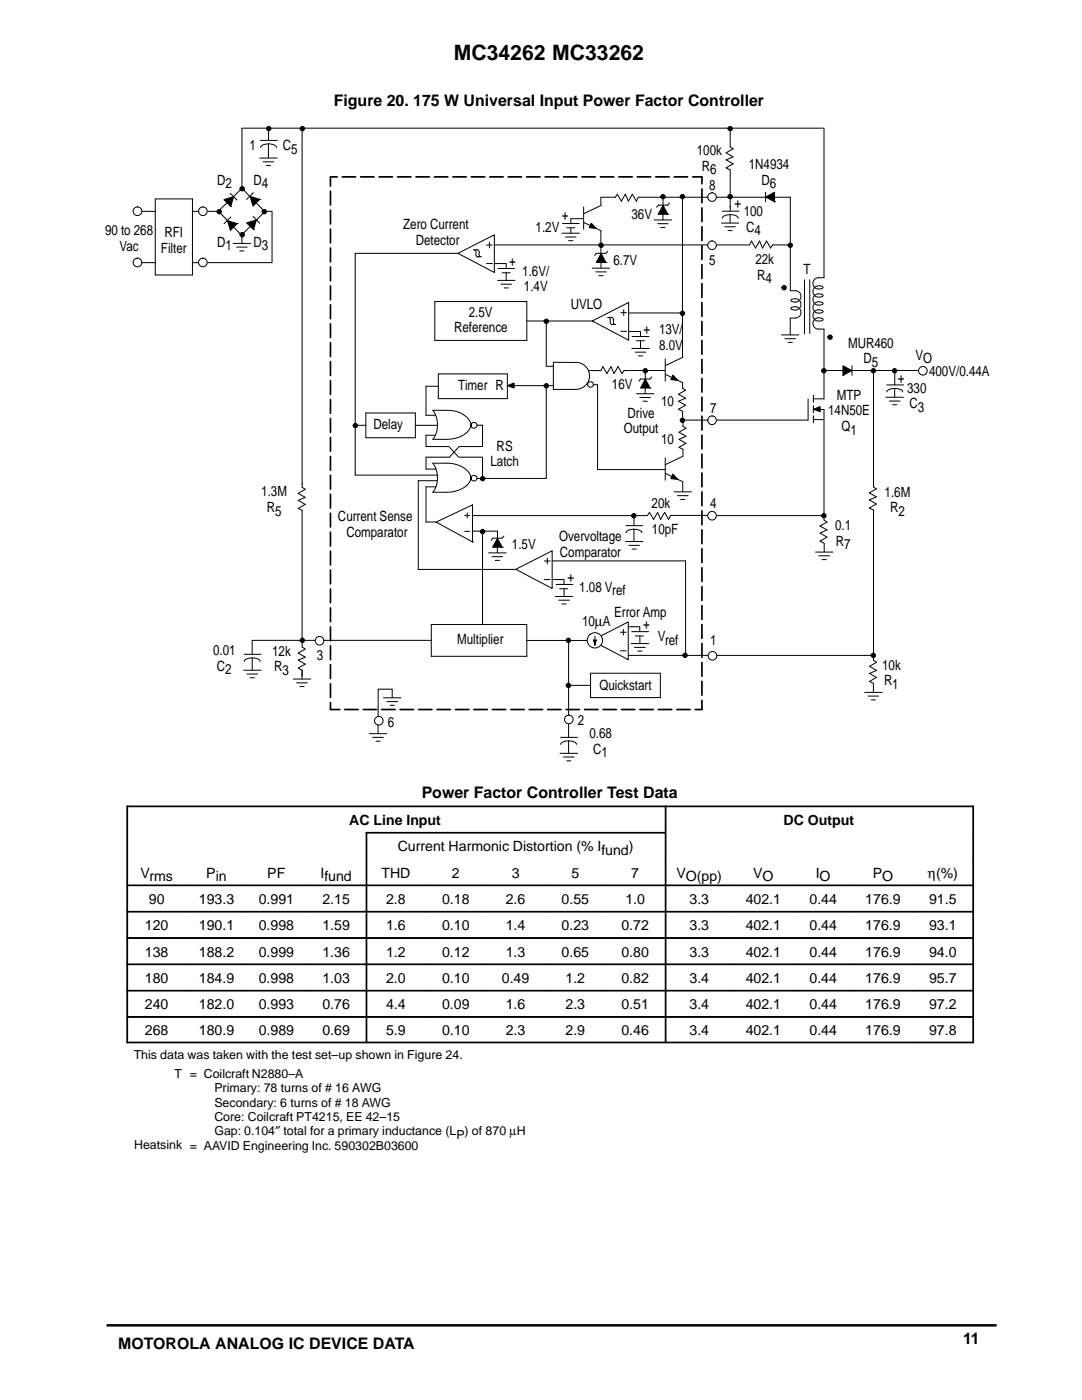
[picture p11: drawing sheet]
<svg xmlns="http://www.w3.org/2000/svg" width="216mm" height="279mm" viewBox="0 0 216 279" stroke-linecap="round" stroke-linejoin="round" font-family="sans-serif">
<path d="M21.4 264.5h177.3" fill="none" stroke="#000" stroke-width=".5"/>
<path d="M105.1 127.8h13.6M113.5 144.4v2.8" fill="none" stroke="#000" stroke-width=".2"/>
<circle cx="113.5" cy="143.6" r=".86" fill="#fff"/>
<g fill="none" stroke="#000" stroke-width=".2">
<path d="M97.5 110.3h3.5M98.2 111.1h2.1M98.8 111.8h.9M99.2 108.6v1.7M99.3 106v1.5M100.2 109.2h.1M100.6 107l-.4 .4h-1.9l-.3 .4M113.5 127.8v14.9M111.7 150.3h3.5M111.9 147.2h3.3M112.4 151.1h2.1M113.1 151.8h.8"/>
<path d="M113.5 147.9a1.61 1.61 0 0 0-1.6 .7M113.5 147.9v2.4M113.5 147.9a1.59 1.59 0 0 1 1.5 .7"/>
<circle cx="113.5" cy="143.6" r=".86"/>
</g>
<path d="M99.3 107.4l.9 1.8h-1.9z" fill="#000" stroke="#000" stroke-width=".2"/>
<path d="M118.1 127.8l7.3-3.7v7.6z" fill="#fff"/>
<path d="M110.3 115.7h2.2M112.5 115.7v.9M118.1 127.8l7.3-3.7v7.6zM123.8 129.9h1.2M123.8 126.2h1.2M124.4 125.6v1.1M125.4 130.8h15.9" fill="none" stroke="#000" stroke-width=".2"/>
<circle cx="113.4" cy="127.8" r=".44" fill="#000" stroke="#000" stroke-width=".2"/>
<path d="M102.9 113.6l7.3-3.7v7.5z" fill="#fff"/>
<g fill="none" stroke="#000" stroke-width=".2">
<path d="M102.9 113.6l7.3-3.7v7.5zM108.6 115.7h1.2M108.6 112h1.2M109.2 111.4v1.1M110.2 111.9h26.6v18.9M110.8 119h3.5M111 116.6h3.3M111.5 119.8h2.1M111.7 117.5h1.6M112.6 117.5v1.5M112.1 120.5h.9M125.4 125.1h2.3"/>
<path d="M125.9 128.4h3.5M126.1 126.1h3.3M126.6 129.2h2.1M126.8 126.9h1.6M127.3 129.9h.8M127.7 125.1v1M127.7 126.9v1.5"/>
</g>
<circle cx="136.7" cy="130.8" r=".44" fill="#000" stroke="#000" stroke-width=".2"/>
<circle cx="118.7" cy="127.8" r="1.52" fill="#fff"/>
<g fill="none" stroke="#000" stroke-width=".2">
<path d="M143 39.4h14.7M98.7 52.6h2.3M99.3 56h3.5M99.3 53.6h3.4M100.2 54.4h1.6M101 52.7v.9M101 54.4v1.6M112.1 46.5h3.5M112.2 44.6h3.4M113.1 45.5h1.6M113.9 43.7v.9M113.9 45.5v1"/>
<path d="M113.9 43.6h2.5M116.5 41.3v4.5M116.5 44.4l3.4 1.6M118 44.5l1 1.1-1.4-.2zM119.9 41l-3.4 1.7M144.1 42.1h3.4M87.5 74.6h13.7v5h-13.7zM125.4 73.9h7.3M125.5 66.2h2.3M126.1 69.5h3.5M126.1 67.2h3.4M126.8 70.3h2.1"/>
<path d="M127 68h1.6M127.4 71h.8M127.8 66.2v1M127.8 68v1.5M132.7 71.6v4.5M132.7 74.7l3.5 1.7M134.3 74.9l1 1-1.5-.1zM136.2 71.3l-3.5 1.7M170 73.9h13.3M176.9 76.8h3.4M83.5 95.9v17.7h19.4M132.7 91.4v4.4"/>
<path d="M132.7 94.5l3.5 1.6M134.3 94.6l1 1.1-1.5-.2zM136.2 91.1l-3.5 1.6M124.8 108.1h3.5M124.9 104.9h3.4M125.5 108.8h2.1M126.1 109.6h.9M126.5 105.6a1.59 1.59 0 0 1 1.6 .7M126.5 105.6a1.61 1.61 0 0 0-1.6 .7M126.5 102.9v2M126.5 105.6v2.5M129.2 102.9l.4-.6 .8 1.4 .8-1.4 .6 1.4 .8-1.4 .8 1.4 .4-.8h7.5"/>
<path d="M50.3 131.4v2.4M113.5 136.8h4.3M117.8 134.4h14v4.8h-14zM118.4 127.7l.3 .2 .3-.2-.3 1.1zM118.7 126.9v1.9"/>
<circle cx="118.7" cy="127.8" r="1.52"/>
</g>
<path d="M118 44.5l1 1.1-1.4-.2zM134.3 74.9l1 1-1.5-.1zM134.3 94.6l1 1.1-1.5-.2zM118.4 127.7l.3 .2 .3-.2-.3 1.1z" fill="#000"/>
<g fill="#000" stroke="#000" stroke-width=".2">
<circle cx="126.5" cy="102.9" r=".44"/>
<circle cx="113.4" cy="136.8" r=".44"/>
</g>
<path d="M65.9 35.3h74.2M140.1 141.6h-74.2" fill="none" stroke="#000" stroke-width=".34" stroke-dasharray="2.7 1" stroke-dashoffset="1.3"/>
<path d="M140.1 35.3v106.3M65.9 141.6v-106.3" fill="none" stroke="#000" stroke-width=".34" stroke-dasharray="2.8 1" stroke-dashoffset="1.4"/>
<circle cx="184.2" cy="74" r=".86" fill="#fff"/>
<circle cx="184.2" cy="74" r=".86" fill="none" stroke="#000" stroke-width=".2"/>
<circle cx="142.1" cy="48.9" r=".86" fill="#fff"/>
<circle cx="142.1" cy="48.9" r=".86" fill="none" stroke="#000" stroke-width=".2"/>
<circle cx="142.1" cy="39.3" r=".86" fill="#fff"/>
<circle cx="142.1" cy="39.3" r=".86" fill="none" stroke="#000" stroke-width=".2"/>
<circle cx="142.1" cy="83.9" r=".86" fill="#fff"/>
<circle cx="142.1" cy="83.9" r=".86" fill="none" stroke="#000" stroke-width=".2"/>
<circle cx="142.1" cy="102.9" r=".86" fill="#fff"/>
<circle cx="142.1" cy="102.9" r=".86" fill="none" stroke="#000" stroke-width=".2"/>
<circle cx="142.2" cy="130.9" r=".86" fill="#fff"/>
<circle cx="142.2" cy="130.9" r=".86" fill="none" stroke="#000" stroke-width=".2"/>
<circle cx="63.8" cy="127.9" r=".86" fill="#fff"/>
<circle cx="63.8" cy="127.9" r=".86" fill="none" stroke="#000" stroke-width=".2"/>
<circle cx="40.5" cy="42.2" r=".86" fill="#fff"/>
<g fill="none" stroke="#000" stroke-width=".2">
<path d="M125.4 62.5h11.2"/>
<circle cx="40.5" cy="42.2" r=".86"/>
</g>
<path d="M118.2 64.1l7.2-3.7v7.5z" fill="#fff"/>
<path d="M98.6 48.9h42.6M118.2 64.1l7.2-3.7v7.5zM121.3 63.4h.8M121.5 63.4l.3 .3a.72 .72 0 0 0 .4 1.1M121.9 63.3a.72 .72 0 0 1 .5 1.1l.3 .3M122 64.8h.9M123.9 66.1h1.1M123.9 62.4h1.1M124.5 61.8v1.2" fill="none" stroke="#000" stroke-width=".2"/>
<path d="M91.4 50.6l7.2-3.7v7.5z" fill="#fff"/>
<g fill="none" stroke="#000" stroke-width=".2">
<path d="M31 39.7h7.4v15.2h-7.4zM45.9 38.6l1.4 1.3M48.2 37.7l-4.7 4.5M50.5 38.5l-1.3 1.3M51.8 31.5h3.5M51.8 39.8h.1M52 28h3.3M52.5 32.3h2.1M53.1 33h.9M53.6 28.7v2.8M53.6 28.7a1.61 1.61 0 0 0-1.6 .7M53.6 25.8v2.2"/>
<path d="M53.6 28.7a1.59 1.59 0 0 1 1.6 .7M60.3 25.6v71M127.4 39.4h13.9M132.3 39.6v1.7M136.2 39.4v31.9M145.7 25.7v3.6M145.7 33.9v8.2M145.7 29.3l.6 .4-1.4 .8 1.4 .8-1.4 .6 1.4 .8-1.4 .8 .8 .4M152.8 38.4v1.9M157.7 39.4v18.6h1a1.13 1.13 0 0 1 1.1 1.1 1.13 1.13 0 0 1-1.1 1.2M164.3 25.6h-116v12l4.5 4.6M164.4 25.6v29.8h-1.1a1.13 1.13 0 0 0-1.1 1.1 1.13 1.13 0 0 0 1.1 1.2"/>
<path d="M28.3 42.2h2.7M28.3 52.4h2.7M38.5 42.2h1.2M38.5 52.4h1.2M41.5 42.2h1.9M41.5 52.4h12.7M43.7 42.3l4.5 4.6M46 41.2h.1M46.1 43.3l-1.4 1.3M46.5 48.6h3.5M47.2 49.3h2.1M47.3 44.6h.1"/>
<path d="M47.8 50.1h.9M48.3 46.9v1.6M50.5 43.2l1.3 1.3M50.6 45.8h.1M52.9 42.2l-4.6 4.7M53 42.2h1.3M54.3 42.3v10.1M91.4 50.6l7.2-3.7v7.5zM91.4 50.6h-20.5v44.2M94.4 49.9h.9M94.7 49.9l.3 .3a.72 .72 0 0 0 .4 1.1M95.1 49.8h.1a.5 .5 0 0 1 .4 .7v.4l.3 .3"/>
<path d="M95.2 51.2h.9M97.1 52.6h1.1M97.1 48.9h1.1M97.7 48.3v1.2M100 56.7h2.1M100.6 57.5h.8M112.8 47.3h2.1M113.5 48h.8M118.2 53.5h3.5M118.9 54.3h2.1M119.5 55h.8M119.9 46v5.3"/>
<path d="M119.9 52.4v1.1M120.9 50.6h-1.9l-.3 .4M120.9 52.4h.1M121.2 50.1l-.3 .5M130.5 43.9h3.5M131.2 44.6h2.1M131.9 45.4h.8M132.3 42.2v1.7M133.3 42.8h.1M133.6 40.5l-.3 .4h-2l-.3 .5M143.1 48.9h6.5l.4-.8 .8 1.4 .8-1.4 .6 1.4 .8-1.4 .8 1.4 .4-.6h3.5M143.9 44.5h3.5"/>
<path d="M144.1 43.5a2.14 2.14 0 0 1 2.1-.6 1.09 1.09 0 0 1 1.1 .6M144.6 45.3h2.1M145.3 46h.8M145.7 42.8v1.7M154.6 40.3h.1M158.7 59.6l-.7 .1a.21 .21 0 0 0-.2 .2 .21 .21 0 0 0 .1 .2l.8 .2M158.7 59.6a1.13 1.13 0 0 1 1.1 1.2 1.13 1.13 0 0 1-1.1 1.1M160.5 55.9v10.7M161.6 55.9v10.6M163.3 58.6a1.13 1.13 0 0 0-1.1 1.2 1.13 1.13 0 0 0 1.1 1.1M163.3 57.1a1.12 1.12 0 0 0-1.1 1.1 1.12 1.12 0 0 0 1.1 1.1M163.4 58.6l.2 .1a.35 .35 0 0 1 .5 0 .35 .35 0 0 1 0 .5l-.7 .1"/>
<path d="M163.4 57l.4 .1a.32 .32 0 0 1 .4 .3 .32 .32 0 0 1-.4 .2l-.4 .1M86.8 60.2h18.3v7.7h-18.3zM87.5 77.1h-2.5v5.8h1.9M101.2 77h9.2M105.1 64.1h13.1M109 64.2v8.9M109 77v18.5h-13.8M109 73.1h1.4M110.4 77.7h4.5M114.8 72.3h-4.3l-.1 5.4M114.8 72.3a2.71 2.71 0 0 1 2.8 2.7 2.71 2.71 0 0 1-2.8 2.7M117.4 74h2.5l.4-.8 .8 1.4 .8-1.4 .6 1.4 .8-1.4 .8 1.4 .4-.6h.8"/>
<path d="M118.4 76.8h.8v16.9h13.5M127 78.6h3.5M127.7 79.3h2.1M128.7 76.9v1.6M128.8 74.2v1.5M129.7 77.4h.1M130.1 75.2l-.4 .4h-1.9l-.3 .5M136.2 76.4v1.1l.6 .4-1.4 .8 1.4 .8-1.4 .6 1.4 .8-1.4 .8 .8 .4v1.2M155.9 66.8h3.5M156.6 67.6h2.1M157.3 68.3h.8M158.7 61.2l-.8 .2-.1 .1 .1 .2 .8 .2"/>
<path d="M158.7 61.2a1.13 1.13 0 0 1 1.1 1.1 1.13 1.13 0 0 1-1.1 1.2h-1v3.3M161.2 79.6v4.2h-18.1M162.3 78.8v1.5M163.3 60.2a1.13 1.13 0 0 0-1.1 1.2 1.13 1.13 0 0 0 1.1 1.1M163.3 61.8a1.13 1.13 0 0 0-1.1 1.2 1.13 1.13 0 0 0 1.1 1.1M163.3 63.4a1.13 1.13 0 0 0-1.1 1.2 1.13 1.13 0 0 0 1.1 1.1h1.1v13.9h-2.1M163.4 60.2l.7 .2 .1 .1-.1 .3-.7 .1M163.4 63.4a.59 .59 0 0 1 .8 .5l-.8 .2M163.4 61.8l.4 .1a.32 .32 0 0 1 .4 .3 .32 .32 0 0 1-.4 .3h-.4M164.5 73.9h3.7M168.2 74.9h.1M170 73v1.9"/>
<path d="M174.3 74v23.2M176.8 79.3h3.5M177 78.2a1.98 1.98 0 0 1 2.5-.5l.5 .3 .1 .2M178.5 77.6v1.6M178.5 74.1v2.7M60.3 96.4v.9l.6 .4-1.4 .8 1.4 .8-1.4 .6 1.4 .8-1.4 .8 .8 .4M71 84.9h2M73 82.4h9.9v5h-9.9zM82.9 84.9h4.4M85 97.2v7h2M86.3 81.9h2.9a4.7 4.7 0 0 1 4.7 2.6l.1 .3M86.4 81.9a4.9 4.9 0 0 1 0 5.8h2.6"/>
<path d="M86.9 86.9h-1.9v2.2h4.5M89.6 89.1l1.8 2.1M91.5 91.2h4.8M94 95.4a.6 .6 0 0 0 .8 .6 .6 .6 0 0 0 .2-1 .6 .6 0 0 0-1 .2v.3M94 95.4a4.3 4.3 0 0 0-4.3-2.9h-3.3a4.9 4.9 0 0 1 0 5.7h2.6M94 95.3a4 4 0 0 1-3.5 2.8l-1.4 .1M94 84.8a4.4 4.4 0 0 1-4.4 2.9h-.5M95.2 84.9h1.1v4.2M96.2 89.1h-4.6l-1.9 2.1h-4.7v2.4M96.3 91.3v4.1M128.3 80.1h.9M134.5 98.2h3.5"/>
<path d="M135.2 98.9h2.1M135.8 99.7h.9M136.2 96.1v2M136.3 84.3v.8l.6 .4-1.4 .8 1.4 .8-1.4 .6 1.4 .8-1.4 .8 .8 .4v1.4M136.4 83.8h4.9M162.3 80.9v1.5M162.3 83v1.4M162.3 83.7h2.1M162.5 81.7h1.9v21.2h-21.3M174.3 97.2l.6 .4-1.4 .8 1.4 .8-1.4 .6 1.4 .8-1.4 .8 .8 .4M177.5 80h2.1M178.1 80.8h.8"/>
<path d="M60.3 101.9v25.5M87 104.2l7.3-3.4v7.4zM92.7 102.9h1M92.7 106h1M93.2 102.4v1M94.3 108.2h.1M94.3 102.9h34.9M94.3 106h5M96.3 106v18.6M162.7 110.2h3.5M163.4 110.9h2.1M164 111.7h.9"/>
<path d="M164.4 103v.8l.6 .4-1.4 .8 1.4 .8-1.4 .6 1.4 .8-1.4 .8 .8 .4M164.5 108.5v1.6M174.3 101.8v30l.6 .4-1.4 .8 1.4 .8-1.4 .6 1.4 .8-1.4 .8 .8 .4M48.6 133.8h3.5M48.7 130.6h3.4M49.3 134.5h2.1M49.9 135.3h.9M51.9 132a2.06 2.06 0 0 0-2.1-.7 1.1 1.1 0 0 0-1.1 .7M58.5 135.5h3.5M59.2 136.3h2.1M59.8 137h.9M60.3 133.8v1.7"/>
<path d="M60.3 128.3v.8l.6 .4-1.4 .8 1.4 .8-1.4 .6 1.4 .8-1.4 .9 .8 .4v1.2M62.8 127.8h-12.5v2.8M64.6 127.8h21.4M86.1 124.6h19v6.4h-19zM143.1 130.8h31.1M172.5 138.2h3.5M173.2 138.9h2.1M173.9 139.7h.8M174.3 136.5v1.6"/>
<circle cx="117.8" cy="76.8" r=".57"/>
<circle cx="94.6" cy="84.9" r=".59"/>
</g>
<g fill="#000" stroke="#000" stroke-width=".2">
<path d="M45.4 44l1.9 .6-1.3 1.4zM44.7 39.8l1.9-.5-.6 1.9zM49.9 39.2l1.9 .6-1.3 1.3zM49.2 44.5l2-.6-.6 1.9zM119.9 50.6l1 1.8h-1.9zM132.3 41l1 1.8h-2zM152.8 39.3l1.8-.9v1.9zM128.8 75.7l.9 1.7h-1.9zM168.2 73l1.8 1-1.8 .9z"/>
<circle cx="53.6" cy="25.7" r=".44"/>
<circle cx="60.3" cy="25.7" r=".44"/>
<circle cx="132.3" cy="39.2" r=".44"/>
<circle cx="136.2" cy="39.2" r=".44"/>
<circle cx="145.7" cy="25.7" r=".44"/>
<circle cx="145.7" cy="39.2" r=".44"/>
<circle cx="119.9" cy="48.9" r=".44"/>
<circle cx="156.5" cy="57.4" r=".44"/>
<circle cx="157.7" cy="48.9" r=".44"/>
<circle cx="109" cy="77" r=".44"/>
<circle cx="109" cy="64.1" r=".44"/>
<circle cx="128.8" cy="74" r=".44"/>
<circle cx="136.2" cy="62.5" r=".44"/>
<circle cx="164.4" cy="74" r=".44"/>
<circle cx="165.6" cy="67.3" r=".44"/>
<circle cx="174.3" cy="74" r=".44"/>
<circle cx="178.5" cy="74" r=".44"/>
<circle cx="70.9" cy="84.9" r=".44"/>
<circle cx="96.3" cy="95.5" r=".44"/>
<circle cx="136.2" cy="83.9" r=".44"/>
<circle cx="164.4" cy="102.9" r=".44"/>
<circle cx="60.3" cy="127.8" r=".44"/>
<circle cx="174.3" cy="130.8" r=".44"/>
</g>
<circle cx="27.4" cy="42.2" r=".86" fill="#fff"/>
<circle cx="27.4" cy="42.2" r=".86" fill="none" stroke="#000" stroke-width=".2"/>
<circle cx="27.4" cy="52.4" r=".86" fill="#fff"/>
<circle cx="27.4" cy="52.4" r=".86" fill="none" stroke="#000" stroke-width=".2"/>
<circle cx="40.5" cy="52.4" r=".86" fill="#fff"/>
<g fill="none" stroke="#000" stroke-width=".2">
<path d="M127.4 39.4l-.4 .8-.8-1.4-.8 1.4-.6-1.4-.8 1.4-.8-1.4-.4 .6h-2.9v1.6M101.2 77l1.4-.6v1zM162.3 81.7l1.3-.5v1z"/>
<circle cx="40.5" cy="52.4" r=".86"/>
</g>
<path d="M101.2 77l1.4-.6v1zM162.3 81.7l1.3-.5v1z" fill="#000"/>
<g fill="#000" stroke="#000" stroke-width=".2">
<circle cx="48.3" cy="37.7" r=".44"/>
<circle cx="43.7" cy="42.2" r=".44"/>
<circle cx="48.3" cy="46.8" r=".44"/>
<circle cx="52.7" cy="42.2" r=".44"/>
<circle cx="96.3" cy="106.1" r=".44"/>
</g>
<circle cx="75.6" cy="143.8" r=".86" fill="#fff"/>
<g fill="none" stroke="#000" stroke-width=".2">
<path d="M70.9 94.8h16.4M83.5 95.9h3.7M85 93.6h2M85 97.2h2M76.5 139.3h3.5M78.2 137.5h-2.7v5.5M78.3 137.5v1.7M73.7 146.4h3.5M74.4 147.2h2.1M75 147.9h.9M75.4 144.7v1.7M77.2 140h2.1"/>
<path d="M77.8 140.8h.9"/>
<circle cx="75.6" cy="143.8" r=".86"/>
</g>
<g fill="#000" stroke="#000" stroke-width=".2">
<path d="M25.3 160.9h.2v5.2h-.2z" fill-rule="evenodd"/>
<path d="M25.3 160.9h107.4v.1h-107.4z" fill-rule="evenodd"/>
<path d="M25.3 166.1h.2v5.3h-.2z" fill-rule="evenodd"/>
<path d="M25.3 171.4h.2v5.2h-.2z" fill-rule="evenodd"/>
<path d="M25.3 176.6h.2v5.3h-.2z" fill-rule="evenodd"/>
<path d="M25.3 176.6h11.9v.2h-11.9z" fill-rule="evenodd"/>
<path d="M37.3 176.6h11.9v.2h-11.9z" fill-rule="evenodd"/>
<path d="M49.2 176.6h11.9v.2h-11.9z" fill-rule="evenodd"/>
<path d="M61.1 176.6h11.9v.2h-11.9z" fill-rule="evenodd"/>
<path d="M73.1 166.1h.1v5.3h-.1z" fill-rule="evenodd"/>
<path d="M73.1 166.1h59.6v.2h-59.6z" fill-rule="evenodd"/>
<path d="M73.1 171.4h.1v5.2h-.1z" fill-rule="evenodd"/>
<path d="M73.1 176.6h.1v5.3h-.1z" fill-rule="evenodd"/>
<path d="M73.1 176.6h11.9v.2h-11.9z" fill-rule="evenodd"/>
<path d="M85 176.6h11.9v.2h-11.9z" fill-rule="evenodd"/>
<path d="M96.9 176.6h11.9v.2h-11.9z" fill-rule="evenodd"/>
<path d="M108.9 176.6h11.9v.2h-11.9z" fill-rule="evenodd"/>
<path d="M120.8 176.6h11.9v.2h-11.9z" fill-rule="evenodd"/>
<path d="M132.7 160.9h.2v5.2h-.2z" fill-rule="evenodd"/>
<path d="M132.7 160.9h61.6v.1h-61.6z" fill-rule="evenodd"/>
<path d="M132.7 166.1h.2v5.3h-.2z" fill-rule="evenodd"/>
<path d="M132.7 171.4h.2v5.2h-.2z" fill-rule="evenodd"/>
<path d="M132.7 176.6h.2v5.3h-.2z" fill-rule="evenodd"/>
<path d="M132.7 176.6h13.7v.2h-13.7z" fill-rule="evenodd"/>
<path d="M146.4 176.6h11.9v.2h-11.9z" fill-rule="evenodd"/>
<path d="M158.3 176.6h11.9v.2h-11.9z" fill-rule="evenodd"/>
<path d="M170.2 176.6h12v.2h-12z" fill-rule="evenodd"/>
<path d="M182.2 176.6h12.1v.2h-12.1z" fill-rule="evenodd"/>
<path d="M194.1 160.9h.2v5.2h-.2z" fill-rule="evenodd"/>
<path d="M194.1 166.1h.2v5.3h-.2z" fill-rule="evenodd"/>
<path d="M194.1 171.4h.2v5.2h-.2z" fill-rule="evenodd"/>
<path d="M194.1 176.6h.2v5.3h-.2z" fill-rule="evenodd"/>
<path d="M25.3 181.9h.2v5.2h-.2z" fill-rule="evenodd"/>
<path d="M25.3 181.9h11.9v.1h-11.9z" fill-rule="evenodd"/>
<path d="M25.3 187.1h.2v5.3h-.2z" fill-rule="evenodd"/>
<path d="M25.3 187.1h11.9v.2h-11.9z" fill-rule="evenodd"/>
<path d="M25.3 192.4h.2v5.2h-.2z" fill-rule="evenodd"/>
<path d="M25.3 192.4h11.9v.1h-11.9z" fill-rule="evenodd"/>
<path d="M25.3 197.6h.2v5.3h-.2z" fill-rule="evenodd"/>
<path d="M25.3 197.6h11.9v.2h-11.9z" fill-rule="evenodd"/>
<path d="M37.3 181.9h11.9v.1h-11.9z" fill-rule="evenodd"/>
<path d="M37.3 187.1h11.9v.2h-11.9z" fill-rule="evenodd"/>
<path d="M37.3 192.4h11.9v.1h-11.9z" fill-rule="evenodd"/>
<path d="M37.3 197.6h11.9v.2h-11.9z" fill-rule="evenodd"/>
<path d="M49.2 181.9h11.9v.1h-11.9z" fill-rule="evenodd"/>
<path d="M49.2 187.1h11.9v.2h-11.9z" fill-rule="evenodd"/>
<path d="M49.2 192.4h11.9v.1h-11.9z" fill-rule="evenodd"/>
<path d="M49.2 197.6h11.9v.2h-11.9z" fill-rule="evenodd"/>
<path d="M61.1 181.9h11.9v.1h-11.9z" fill-rule="evenodd"/>
<path d="M61.1 187.1h11.9v.2h-11.9z" fill-rule="evenodd"/>
<path d="M61.1 192.4h11.9v.1h-11.9z" fill-rule="evenodd"/>
<path d="M61.1 197.6h11.9v.2h-11.9z" fill-rule="evenodd"/>
<path d="M73.1 181.9h.1v5.2h-.1z" fill-rule="evenodd"/>
<path d="M73.1 181.9h11.9v.1h-11.9z" fill-rule="evenodd"/>
<path d="M73.1 187.1h.1v5.3h-.1z" fill-rule="evenodd"/>
<path d="M73.1 187.1h11.9v.2h-11.9z" fill-rule="evenodd"/>
<path d="M73.1 192.4h.1v5.2h-.1z" fill-rule="evenodd"/>
<path d="M73.1 192.4h11.9v.1h-11.9z" fill-rule="evenodd"/>
<path d="M73.1 197.6h.1v5.3h-.1z" fill-rule="evenodd"/>
<path d="M73.1 197.6h11.9v.2h-11.9z" fill-rule="evenodd"/>
<path d="M85 181.9h11.9v.1h-11.9z" fill-rule="evenodd"/>
<path d="M85 187.1h11.9v.2h-11.9z" fill-rule="evenodd"/>
<path d="M85 192.4h11.9v.1h-11.9z" fill-rule="evenodd"/>
<path d="M85 197.6h11.9v.2h-11.9z" fill-rule="evenodd"/>
<path d="M96.9 181.9h11.9v.1h-11.9z" fill-rule="evenodd"/>
<path d="M96.9 187.1h11.9v.2h-11.9z" fill-rule="evenodd"/>
<path d="M96.9 192.4h11.9v.1h-11.9z" fill-rule="evenodd"/>
<path d="M96.9 197.6h11.9v.2h-11.9z" fill-rule="evenodd"/>
<path d="M108.9 181.9h11.9v.1h-11.9z" fill-rule="evenodd"/>
<path d="M108.9 187.1h11.9v.2h-11.9z" fill-rule="evenodd"/>
<path d="M108.9 192.4h11.9v.1h-11.9z" fill-rule="evenodd"/>
<path d="M108.9 197.6h11.9v.2h-11.9z" fill-rule="evenodd"/>
<path d="M120.8 181.9h11.9v.1h-11.9z" fill-rule="evenodd"/>
<path d="M120.8 187.1h11.9v.2h-11.9z" fill-rule="evenodd"/>
<path d="M120.8 192.4h11.9v.1h-11.9z" fill-rule="evenodd"/>
<path d="M120.8 197.6h11.9v.2h-11.9z" fill-rule="evenodd"/>
<path d="M132.7 181.9h.2v5.2h-.2z" fill-rule="evenodd"/>
<path d="M132.7 181.9h13.7v.1h-13.7z" fill-rule="evenodd"/>
<path d="M132.7 187.1h.2v5.3h-.2z" fill-rule="evenodd"/>
<path d="M132.7 187.1h13.7v.2h-13.7z" fill-rule="evenodd"/>
<path d="M132.7 192.4h.2v5.2h-.2z" fill-rule="evenodd"/>
<path d="M132.7 192.4h13.7v.1h-13.7z" fill-rule="evenodd"/>
<path d="M132.7 197.6h.2v5.3h-.2z" fill-rule="evenodd"/>
<path d="M132.7 197.6h13.7v.2h-13.7z" fill-rule="evenodd"/>
<path d="M146.4 181.9h11.9v.1h-11.9z" fill-rule="evenodd"/>
<path d="M146.4 187.1h11.9v.2h-11.9z" fill-rule="evenodd"/>
<path d="M146.4 192.4h11.9v.1h-11.9z" fill-rule="evenodd"/>
<path d="M146.4 197.6h11.9v.2h-11.9z" fill-rule="evenodd"/>
<path d="M158.3 181.9h11.9v.1h-11.9z" fill-rule="evenodd"/>
<path d="M158.3 187.1h11.9v.2h-11.9z" fill-rule="evenodd"/>
<path d="M158.3 192.4h11.9v.1h-11.9z" fill-rule="evenodd"/>
<path d="M158.3 197.6h11.9v.2h-11.9z" fill-rule="evenodd"/>
<path d="M170.2 181.9h12v.1h-12z" fill-rule="evenodd"/>
<path d="M170.2 187.1h12v.2h-12z" fill-rule="evenodd"/>
<path d="M170.2 192.4h12v.1h-12z" fill-rule="evenodd"/>
<path d="M170.2 197.6h12v.2h-12z" fill-rule="evenodd"/>
<path d="M182.2 181.9h12.1v.1h-12.1z" fill-rule="evenodd"/>
<path d="M182.2 187.1h12.1v.2h-12.1z" fill-rule="evenodd"/>
<path d="M182.2 192.4h12.1v.1h-12.1z" fill-rule="evenodd"/>
<path d="M182.2 197.6h12.1v.2h-12.1z" fill-rule="evenodd"/>
<path d="M194.1 181.9h.2v5.2h-.2z" fill-rule="evenodd"/>
<path d="M194.1 187.1h.2v5.3h-.2z" fill-rule="evenodd"/>
<path d="M194.1 192.4h.2v5.2h-.2z" fill-rule="evenodd"/>
<path d="M194.1 197.6h.2v5.3h-.2z" fill-rule="evenodd"/>
<path d="M25.3 202.9h.2v5.2h-.2z" fill-rule="evenodd"/>
<path d="M25.3 202.9h11.9v.1h-11.9z" fill-rule="evenodd"/>
<path d="M25.3 208h11.9v.1h-11.9z" fill-rule="evenodd"/>
<path d="M37.3 202.9h11.9v.1h-11.9z" fill-rule="evenodd"/>
<path d="M37.3 208h11.9v.1h-11.9z" fill-rule="evenodd"/>
<path d="M49.2 202.9h11.9v.1h-11.9z" fill-rule="evenodd"/>
<path d="M49.2 208h11.9v.1h-11.9z" fill-rule="evenodd"/>
<path d="M61.1 202.9h11.9v.1h-11.9z" fill-rule="evenodd"/>
<path d="M61.1 208h11.9v.1h-11.9z" fill-rule="evenodd"/>
<path d="M73.1 202.9h.1v5.2h-.1z" fill-rule="evenodd"/>
<path d="M73.1 202.9h11.9v.1h-11.9z" fill-rule="evenodd"/>
<path d="M73.1 208h11.9v.1h-11.9z" fill-rule="evenodd"/>
<path d="M85 202.9h11.9v.1h-11.9z" fill-rule="evenodd"/>
<path d="M85 208h11.9v.1h-11.9z" fill-rule="evenodd"/>
<path d="M96.9 202.9h11.9v.1h-11.9z" fill-rule="evenodd"/>
<path d="M96.9 208h11.9v.1h-11.9z" fill-rule="evenodd"/>
<path d="M108.9 202.9h11.9v.1h-11.9z" fill-rule="evenodd"/>
<path d="M108.9 208h11.9v.1h-11.9z" fill-rule="evenodd"/>
<path d="M120.8 202.9h11.9v.1h-11.9z" fill-rule="evenodd"/>
<path d="M120.8 208h11.9v.1h-11.9z" fill-rule="evenodd"/>
<path d="M132.7 202.9h.2v5.2h-.2z" fill-rule="evenodd"/>
<path d="M132.7 202.9h13.7v.1h-13.7z" fill-rule="evenodd"/>
<path d="M132.7 208h13.7v.1h-13.7z" fill-rule="evenodd"/>
<path d="M146.4 202.9h11.9v.1h-11.9z" fill-rule="evenodd"/>
<path d="M146.4 208h11.9v.1h-11.9z" fill-rule="evenodd"/>
<path d="M158.3 202.9h11.9v.1h-11.9z" fill-rule="evenodd"/>
<path d="M158.3 208h11.9v.1h-11.9z" fill-rule="evenodd"/>
<path d="M170.2 202.9h12v.1h-12z" fill-rule="evenodd"/>
<path d="M170.2 208h12v.1h-12z" fill-rule="evenodd"/>
<path d="M182.2 202.9h12.1v.1h-12.1z" fill-rule="evenodd"/>
<path d="M182.2 208h12.1v.1h-12.1z" fill-rule="evenodd"/>
<path d="M194.1 202.9h.2v5.2h-.2z" fill-rule="evenodd"/>
</g>
<text font-size="4.2" x="90.5" y="11.9">MC34262 MC33262</text>
<g font-size="3.2">
<text x="66.6" y="21.2">Figure 20. 175 W Universal Input Power Factor Controller</text>
<text x="84.1" y="159.3">Power Factor Controller Test Data</text>
<text x="23.6" y="269.3">MOTOROLA ANALOG IC DEVICE DATA</text>
<text x="192.2" y="268.3">11</text>
</g>
<g font-size="2.8">
<text x="49.8" y="30">1</text>
<text x="56.4" y="30">C5</text>
<text x="139" y="30.9">100k</text>
<text x="140.1" y="34">R6</text>
<text x="149.4" y="33.7">1N4934</text>
<text x="43.4" y="36.9">D2</text>
<text x="50.6" y="36.9">D4</text>
<text x="141.5" y="37.9">8</text>
<text x="146.5" y="41.5">+</text>
<text x="152" y="36.9">D6</text>
<text x="21" y="47">90 to 268</text>
<text x="32.8" y="47.4">RFI</text>
<text x="80.5" y="45.7">Zero Current</text>
<text x="106.9" y="46.4">1.2V</text>
<text x="112.1" y="44">+</text>
<text x="126" y="43.7">36V</text>
<text x="148.4" y="43.1">100</text>
<text x="148.9" y="46.2">C4</text>
<text x="23.9" y="50.1">Vac</text>
<text x="32.1" y="50.5">Filter</text>
<text x="43.4" y="49.3">D1</text>
<text x="50.6" y="49.3">D3</text>
<text x="83" y="48.9">Detector</text>
<text x="101.6" y="53.2">+</text>
<text x="122.4" y="53">6.7V</text>
<text x="141.5" y="52.8">5</text>
<text x="150.7" y="52.7">22k</text>
<text x="104.2" y="55">1.6V/</text>
<text x="104.5" y="58.1">1.4V</text>
<text x="151.1" y="55.9">R4</text>
<text x="160.4" y="54.7">T</text>
<text x="93.6" y="63.2">2.5V</text>
<text x="113.9" y="61.7">UVLO</text>
<text x="90.6" y="66.3">Reference</text>
<text x="128.4" y="66.7">+ 13V/</text>
<text x="131.5" y="69.8">8.0V</text>
<text x="169.2" y="69.4">MUR460</text>
<text x="182.7" y="71.8">VO</text>
<text x="91.4" y="77.9">Timer R</text>
<text x="122.1" y="77.7">16V</text>
<text x="172.3" y="72.5">D5</text>
<text x="179.1" y="76.3">+</text>
<text x="185.4" y="75">400V/0.44A</text>
<text x="125.2" y="83.3">Drive</text>
<text x="131.9" y="81">10</text>
<text x="141.7" y="82.4">7</text>
<text x="165.2" y="82.9">14N50E</text>
<text x="167" y="79.8">MTP</text>
<text x="181" y="78.4">330</text>
<text x="181.5" y="81.5">C3</text>
<text x="74.5" y="85.7">Delay</text>
<text x="99.1" y="89.9">RS</text>
<text x="124.5" y="86.5">Output</text>
<text x="131.9" y="88.7">10</text>
<text x="167.9" y="86">Q1</text>
<text x="97.9" y="93.1">Latch</text>
<text x="52.1" y="99.1">1.3M</text>
<text x="130" y="101.5">20k</text>
<text x="141.7" y="101.4">4</text>
<text x="176.5" y="99.1">1.6M</text>
<text x="53.2" y="102.2">R5</text>
<text x="67.4" y="104">Current Sense</text>
<text x="69.1" y="107.1">Comparator</text>
<text x="111.6" y="108">Overvoltage</text>
<text x="130.1" y="106.6">10pF</text>
<text x="166.6" y="105.8">0.1</text>
<text x="177.6" y="102.2">R2</text>
<text x="102.2" y="109.6">1.5V</text>
<text x="111.7" y="111.1">Comparator</text>
<text x="166.8" y="108.9">R7</text>
<text x="113.2" y="116.1">+</text>
<text x="115.6" y="118.1">1.08 Vref</text>
<text x="116.1" y="124.9">10µA</text>
<text x="122.5" y="123.2">Error Amp</text>
<text x="128.3" y="125.5">+</text>
<text x="42.5" y="130.7">0.01</text>
<text x="54.3" y="130.8">12k</text>
<text x="63.2" y="131.7">3</text>
<text x="91.2" y="128.6">Multiplier</text>
<text x="131.2" y="127.9">Vref</text>
<text x="141.7" y="128.6">1</text>
<text x="43.3" y="133.9">C2</text>
<text x="54.7" y="134">R3</text>
<text x="119.6" y="137.8">Quickstart</text>
<text x="176" y="133.7">10k</text>
<text x="176.4" y="136.8">R1</text>
<text x="77.4" y="145">6</text>
<text x="115.3" y="144.6">2</text>
<text x="117.6" y="147.3">0.68</text>
<text x="118.4" y="150.4">C1</text>
<text x="69.7" y="164.6">AC Line Input</text>
<text x="156.4" y="164.6">DC Output</text>
<text x="79.4" y="169.9">Current Harmonic Distortion (% Ifund)</text>
<text x="28" y="175.1">Vrms</text>
<text x="41.2" y="175.1">Pin</text>
<text x="53.3" y="175.1">PF</text>
<text x="63.9" y="175.1">Ifund</text>
<text x="76.1" y="175.1">THD</text>
<text x="90.2" y="175.1">2</text>
<text x="102.1" y="175.1">3</text>
<text x="114" y="175.1">5</text>
<text x="126" y="175.1">7</text>
<text x="135" y="175.1">VO(pp)</text>
<text x="150.3" y="175.1">VO</text>
<text x="162.8" y="175.1">IO</text>
<text x="174.1" y="175.1">PO</text>
<text x="185.1" y="175.1">η(%)</text>
<text x="28.9" y="185.6">120</text>
<text x="29.7" y="180.4">90</text>
<text x="39.7" y="180.4">193.3</text>
<text x="39.7" y="185.6">190.1</text>
<text x="51.6" y="180.4">0.991</text>
<text x="51.6" y="185.6">0.998</text>
<text x="64.3" y="180.4">2.15</text>
<text x="64.3" y="185.6">1.59</text>
<text x="77" y="180.4">2.8</text>
<text x="77" y="185.6">1.6</text>
<text x="88.2" y="180.4">0.18</text>
<text x="88.2" y="185.6">0.10</text>
<text x="100.9" y="180.4">2.6</text>
<text x="100.9" y="185.6">1.4</text>
<text x="112.1" y="180.4">0.55</text>
<text x="112.1" y="185.6">0.23</text>
<text x="124" y="185.6">0.72</text>
<text x="124.8" y="180.4">1.0</text>
<text x="137.6" y="180.4">3.3</text>
<text x="137.6" y="185.6">3.3</text>
<text x="148.8" y="180.4">402.1</text>
<text x="148.8" y="185.6">402.1</text>
<text x="161.5" y="180.4">0.44</text>
<text x="161.5" y="185.6">0.44</text>
<text x="172.7" y="180.4">176.9</text>
<text x="172.7" y="185.6">176.9</text>
<text x="185.4" y="180.4">91.5</text>
<text x="185.4" y="185.6">93.1</text>
<text x="28.9" y="190.9">138</text>
<text x="39.7" y="190.9">188.2</text>
<text x="51.6" y="190.9">0.999</text>
<text x="64.3" y="190.9">1.36</text>
<text x="77" y="190.9">1.2</text>
<text x="88.2" y="190.9">0.12</text>
<text x="100.9" y="190.9">1.3</text>
<text x="112.1" y="190.9">0.65</text>
<text x="124" y="190.9">0.80</text>
<text x="137.6" y="190.9">3.3</text>
<text x="148.8" y="190.9">402.1</text>
<text x="161.5" y="190.9">0.44</text>
<text x="172.7" y="190.9">176.9</text>
<text x="185.4" y="190.9">94.0</text>
<text x="28.9" y="196.1">180</text>
<text x="39.7" y="196.1">184.9</text>
<text x="51.6" y="196.1">0.998</text>
<text x="64.3" y="196.1">1.03</text>
<text x="77" y="196.1">2.0</text>
<text x="88.2" y="196.1">0.10</text>
<text x="100.1" y="196.1">0.49</text>
<text x="112.8" y="196.1">1.2</text>
<text x="124" y="196.1">0.82</text>
<text x="137.6" y="196.1">3.4</text>
<text x="148.8" y="196.1">402.1</text>
<text x="161.5" y="196.1">0.44</text>
<text x="172.7" y="196.1">176.9</text>
<text x="185.4" y="196.1">95.7</text>
<text x="28.9" y="201.4">240</text>
<text x="39.7" y="201.4">182.0</text>
<text x="51.6" y="201.4">0.993</text>
<text x="64.3" y="201.4">0.76</text>
<text x="77" y="201.4">4.4</text>
<text x="88.2" y="201.4">0.09</text>
<text x="100.9" y="201.4">1.6</text>
<text x="112.8" y="201.4">2.3</text>
<text x="124" y="201.4">0.51</text>
<text x="137.6" y="201.4">3.4</text>
<text x="148.8" y="201.4">402.1</text>
<text x="161.5" y="201.4">0.44</text>
<text x="172.7" y="201.4">176.9</text>
<text x="185.4" y="201.4">97.2</text>
<text x="28.9" y="206.6">268</text>
<text x="39.7" y="206.6">180.9</text>
<text x="51.6" y="206.6">0.989</text>
<text x="64.3" y="206.6">0.69</text>
<text x="77" y="206.6">5.9</text>
<text x="88.2" y="206.6">0.10</text>
<text x="100.9" y="206.6">2.3</text>
<text x="112.8" y="206.6">2.9</text>
<text x="124" y="206.6">0.46</text>
<text x="137.6" y="206.6">3.4</text>
<text x="148.8" y="206.6">402.1</text>
<text x="161.5" y="206.6">0.44</text>
<text x="172.7" y="206.6">176.9</text>
<text x="185.4" y="206.6">97.8</text>
</g>
<g font-size="2.5">
<text x="26.7" y="211.4">This data was taken with the test set–up shown in Figure 24.</text>
<text x="34.8" y="215.1">T = Coilcraft N2880–A</text>
<text x="42.8" y="218">Primary: 78 turns of # 16 AWG</text>
<text x="42.8" y="220.8">Secondary: 6 turns of # 18 AWG</text>
<text x="42.8" y="223.7">Core: Coilcraft PT4215, EE 42–15</text>
<text x="42.8" y="226.6">Gap: 0.104″ total for a primary inductance (L ) of 870 µH</text>
<text x="91.1" y="227.3">P</text>
<text x="26.8" y="229.4">Heatsink = AAVID Engineering Inc. 590302B03600</text>
</g>
</svg>
